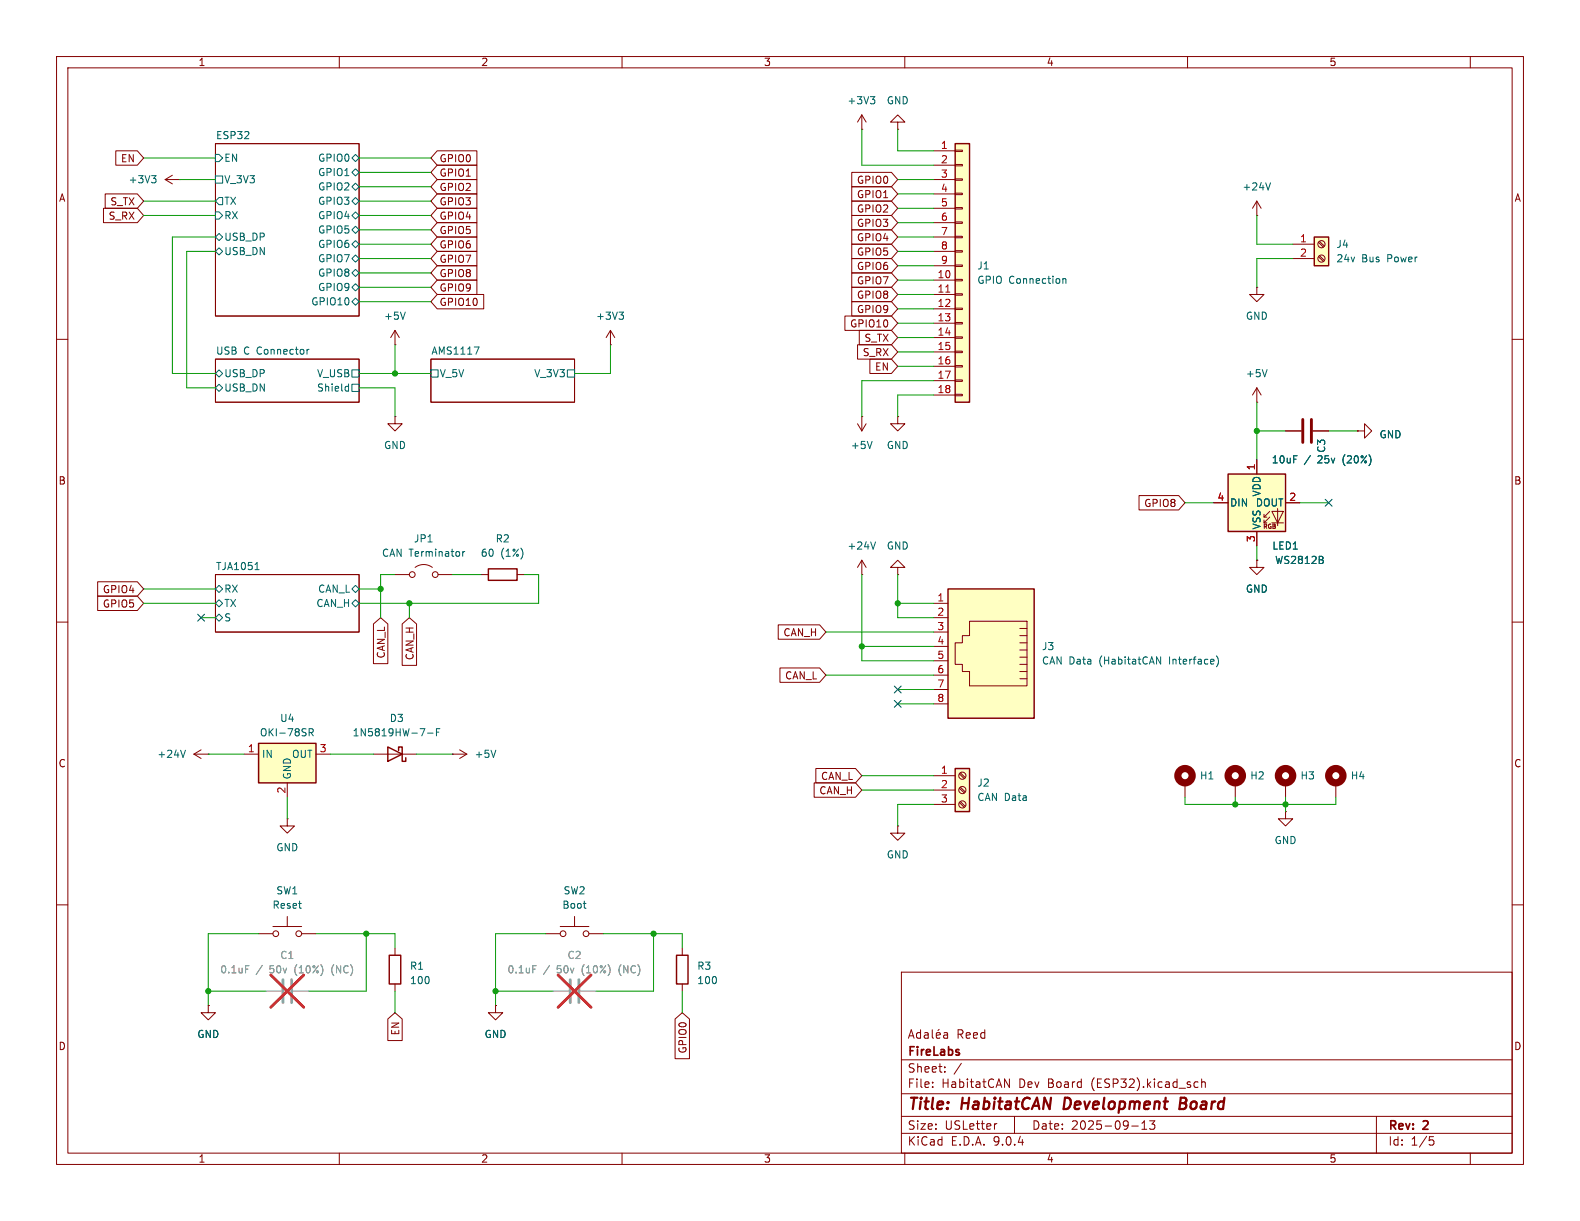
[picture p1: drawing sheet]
<svg xmlns="http://www.w3.org/2000/svg" width="279mm" height="216mm" viewBox="0 0 279 216" stroke-linecap="round" stroke-linejoin="round" font-family="sans-serif">
<g fill="none" stroke="#840000" stroke-width=".18">
<path d="M10 10h259.4v195.9h-259.4zM12 12h255.4v191.9h-255.4zM60 10v2M110 10v2M160 10v2M210 10v2M260 10v2M29.2 31.8l1.3 .7M29.2 31.8h2.5M30.5 31l-1.3 .8M31.7 31.8h.1M38.1 25.4h25.4v30.5h-25.4z"/>
<path d="M152.4 22.9h.1M152.4 20.3l-.8 1.3M152.4 20.3l.8 1.3M152.4 20.3v2.6M222.2 38.1h.1M222.2 35.6v2.5M222.2 35.6l-.7 1.2M222.2 35.6l.8 1.2M69.8 58.4l-.7 1.3M69.8 58.4l.8 1.3M69.8 58.4v2.6M222.2 50.8v1.3h1.3l-1.3 1.2-1.2-1.2h1.2"/>
<path d="M222.2 50.8h.1M10 60h2M38.1 63.5h25.4v7.6h-25.4zM69.8 61h.1M76.2 63.5h25.4v7.6h-25.4zM151.6 74.9l.8 1.3M152.4 73.7h.1M152.4 73.7v2.5M153.2 74.9l-.8 1.3M158.7 73.7v1.2h1.3l-1.3 1.3-1.2-1.3h1.2M158.7 73.7h.1M222.2 71.1h.1"/>
<path d="M222.2 68.6l-.7 1.3M222.2 68.6l.8 1.3M222.2 68.6v2.5M227.3 76.2h2.8M232.2 76.2h2.7M240 76.2h1.3v-1.3l1.3 1.3-1.3 1.3v-1.3M240 76.2h.1M267.4 60h2M10 110h2M38.1 101.6h25.4v10.2h-25.4zM267.4 110h2M66 133.4h7.7"/>
<path d="M80 133.4h.1M80 133.4h2.5M81.3 132.6l1.2 .8M82.5 133.4l-1.2 .7M227.3 138.4v2.6M236.2 138.4v2.6M158.7 146.1v1.2h1.3l-1.3 1.3-1.2-1.3h1.2M158.7 146.1h.1M10 160h2M159.4 171.9h108v32h-108zM267.4 160h2M159.4 197.4h108"/>
<path d="M159.4 193.4h108M159.4 187.4h108M160.6 183.6l.5-1.5 .5 1.5M160.8 183.2h.7M162.8 182.1v1.5M162.8 182.7l-.4-.1-.3 .3v.4l.1 .2h.6M163.5 182.7h.6v.9M164.1 182.9l-.5 .1a.29 .29 0 0 0-.2 .3 .29 .29 0 0 0 .2 .3l.5-.1M164.9 182.1v1.3l.2 .2M164.9 192.1v.2M164.9 191.4v.1M165.6 183.1l.7-.2-.1-.2-.4-.1-.2 .2v.7h.6"/>
<path d="M166.1 182l-.2 .2M166.9 182.7h.6l.1 .9M167.1 189.4v.2M167.1 188.7v.1M167.6 182.9l-.5 .1a.29 .29 0 0 0-.3 .3 .29 .29 0 0 0 .3 .3l.5-.1M170 188l-1.3 1.9M176.3 198.7l-.3 .1M177.6 190.8l.9 1.5v-1.5M179.4 197.4v3M200.1 199.1h1.2M201.9 199.7h.9M201.9 198.6l.5-.4v1.5"/>
<path d="M204.2 198.2l-.5 .6 .4 .1v.6l-.2 .2h-.4l-.2-.2M211.4 191.3l.5 .1M211.9 192.2l-.5 .1M212.5 191.4l.2-.1 .4 .1v.9M212.5 190.8v1.5M243.4 197.4v6.5M60 203.9v2M110 203.9v2M159.4 200.4h108M160 203.9v2M210 203.9v2M252.8 201h.7"/>
<path d="M252.9 201.6h.4l.3 .2-.2 .6-.5 .1M260 203.9v2"/>
</g>
<path d="M188.3 194.1l-.2 2h.5M208.7 195.1h.7M209.4 195.1l.2 .1M209.5 194.1h-.7l-.2 2 .9-.1M209.6 195l-.2 .1" fill="none" stroke="#840000" stroke-width=".4"/>
<g fill="none" stroke="#006464" stroke-width=".18">
<path d="M153.9 17.1h.8l-.4 .5M154.5 17.6l.2 .2v.3l-.2 .3M26.8 31.1h.8l-.4 .4M27.3 31.5l.3 .3v.3l-.3 .2M38.1 31.1h1.3v1.3h-1.3zM38.1 37.5h.6l.7 .6-.7 .6h-.6zM38.1 27.3h.6l.7 .6-.7 .7h-.6zM38.7 34.9h.7v1.3h-.7l-.6-.6zM62.2 27.9l.7-.6 .6 .6-.6 .7zM62.2 30.5l.7-.7 .6 .7-.6 .6zM62.2 33l.7-.6 .6 .6-.6 .7zM62.2 35.6l.7-.7 .6 .7-.6 .6z"/>
<path d="M62.9 37.5l.6 .6-.6 .6-.7-.6zM224.7 32.3l-.5 1.3M38.1 41.9l.6-.6 .7 .6-.7 .6zM38.1 44.5l.6-.7 .7 .7-.7 .6zM62.2 48.3l.7-.7 .6 .7-.6 .6zM62.2 53.3l.7-.6 .6 .6-.6 .7zM62.2 45.7l.7-.6 .6 .6-.6 .7zM62.2 43.2l.7-.7 .6 .7-.6 .6zM62.2 50.8l.7-.6 .6 .6-.6 .6zM62.9 40l.6 .6-.6 .7-.7-.7zM71.7 55.2l-.5 1.3M38.1 66l.6-.6 .7 .6-.7 .7z"/>
<path d="M38.1 68.6l.6-.7 .7 .7-.7 .6zM54.6 61.8l-.3 .2M61.3 68.3l.3 .1M61.6 67.9v1.3M61.6 69.1l-.3 .1M62.2 65.4h1.3v1.3h-1.3zM62.2 67.9h1.3v1.3h-1.3zM76.2 65.4h1.3v1.3h-1.3zM83.9 61.4h.8l-.5 1.2M100.3 65.4h1.3v1.3h-1.3zM154.2 78l-.4 1.3M224.1 65.3l-.5 1.3"/>
<path d="M45.3 99.6l.2-.1v1.2M38.1 109.2l.6-.6 .7 .6-.7 .7zM38.7 106l.7 .7-.7 .6-.6-.6zM38.7 103.5l.7 .6-.7 .7-.6-.7zM45.1 100.7h.7M62.2 104.1l.7-.6 .6 .6-.6 .7zM62.2 106.7l.7-.7 .6 .7-.6 .6zM75.6 129.6h1M77.2 129.5h.4M77.8 128.8h-.6v1.3M87.7 132.7l-.4 1.2"/>
</g>
<path d="M68.6 132.1l2.5 1.3-2.5 1.2zM70.5 132.7v-.6h.6v2.5h.7v-.6" fill="none" stroke="#840000" stroke-width=".25"/>
<path d="M230.4 74.2v4M231.9 74.2v4" fill="none" stroke="#840000" stroke-width=".51"/>
<path d="M100.8 173.2v4.1M102.4 173.2v4.1" fill="none" stroke="#a1a1a1" stroke-width=".51"/>
<path d="M97.8 175.3h2.8M102.6 175.3h2.8" fill="none" stroke="#a1a1a1" stroke-width=".18"/>
<path d="M94.2 170.8h.6" fill="none" stroke="#989898" stroke-width=".18"/>
<path d="M98.7 172.4l5.8 5.7M104.5 172.4l-5.8 5.7" fill="none" stroke="#e12e31" stroke-width=".46"/>
<g fill="none" stroke="#840000" stroke-width="1.3">
<circle cx="227.3" cy="137.2" r="1.27"/>
<circle cx="236.2" cy="137.2" r="1.27"/>
</g>
<path d="M232.4 41.9h2.5v5.1h-2.5z" fill="#ffffc2"/>
<path d="M232.4 41.9h2.5v5.1h-2.5z" fill="none" stroke="#840000" stroke-width=".25"/>
<g fill="none" stroke="#840000" stroke-width=".18">
<path d="M228.6 43.2h3.8M228.6 45.7h3.8M233.1 42.8l.9 .9M233.1 45.4l.9 .8M233.3 42.7l.9 .8M233.3 45.2l.9 .9M222.2 99.1v1.2h1.3l-1.3 1.3-1.2-1.3h1.2M222.2 99.1h.1M158.7 100.3h1.3l-1.3-1.2-1.2 1.2h1.2v1.3M158.7 101.6h.1M209.5 138.4v2.6M218.4 138.4v2.6"/>
<path d="M96.5 165.1h2.6M99.1 163.8h5M101.6 162.1v1.7M104.1 165.1h2.6"/>
<circle cx="233.7" cy="45.7" r=".63"/>
<circle cx="233.7" cy="43.2" r=".63"/>
<circle cx="99.6" cy="165.1" r=".51"/>
<circle cx="103.6" cy="165.1" r=".51"/>
</g>
<g fill="none" stroke="#840000" stroke-width="1.3">
<circle cx="209.5" cy="137.2" r="1.27"/>
<circle cx="218.4" cy="137.2" r="1.27"/>
</g>
<path d="M103.1 159.8h.5M103.5 160.6h.1" fill="none" stroke="#006464" stroke-width=".18"/>
<path d="M168.9 25.4h2.5v45.7h-2.5z" fill="#ffffc2"/>
<path d="M168.9 25.4h2.5v45.7h-2.5z" fill="none" stroke="#840000" stroke-width=".25"/>
<g fill="none" stroke="#840000" stroke-width=".18">
<path d="M165.1 26.7h3.8M165.1 29.2h3.8M165.1 31.8h3.8M165.1 34.3h3.8M165.1 36.8h3.8M165.1 39.4h3.8M168.9 26.5h1.3v.3h-1.3zM168.9 29.1h1.3v.2h-1.3zM168.9 31.6h1.3v.3h-1.3zM168.9 34.2h1.3v.2h-1.3zM168.9 36.7h1.3v.3h-1.3zM168.9 39.2h1.3v.3h-1.3z"/>
<path d="M165.1 41.9h3.8M165.1 44.5h3.8M165.1 47h3.8M165.1 49.5h3.8M165.1 52.1h3.8M165.1 54.6h3.8M165.1 57.2h3.8M165.1 59.7h3.8M168.9 41.8h1.3v.2h-1.3zM168.9 44.3h1.3v.3h-1.3zM168.9 46.9h1.3v.2h-1.3zM168.9 49.4h1.3v.3h-1.3z"/>
<path d="M168.9 51.9h1.3v.3h-1.3zM168.9 54.5h1.3v.2h-1.3zM168.9 57h1.3v.3h-1.3zM168.9 59.6h1.3v.2h-1.3zM165.1 62.2h3.8M165.1 64.8h3.8M165.1 67.3h3.8M165.1 69.9h3.8M168.9 62.1h1.3v.3h-1.3zM168.9 64.6h1.3v.3h-1.3zM168.9 67.2h1.3v.2h-1.3zM168.9 69.7h1.3v.3h-1.3z"/>
</g>
<path d="M167.2 51.7h.8" fill="none" stroke="#a90000" stroke-width=".18"/>
<path d="M188 49.3v.8M188 49.4l.1-.1h.3l.1 .8" fill="none" stroke="#006464" stroke-width=".18"/>
<path d="M168.9 135.9h2.5v7.6h-2.5z" fill="#ffffc2"/>
<path d="M168.9 135.9h2.5v7.6h-2.5z" fill="none" stroke="#840000" stroke-width=".25"/>
<g fill="none" stroke="#840000" stroke-width=".18">
<path d="M165.1 137.2h3.8M165.1 139.7h3.8M169.6 136.8l.9 .9M169.6 139.4l.9 .8M169.8 136.7l.9 .8M169.8 139.2l.9 .8M165.1 142.2h3.8M169.6 141.9l.9 .8M169.8 141.7l.9 .9M227.3 143.5v1.3h1.3l-1.3 1.3-1.2-1.3h1.2M227.3 143.5h.1M36.8 177.8v1.3h1.3l-1.3 1.2-1.2-1.2h1.2"/>
<path d="M36.8 177.8h.1"/>
<circle cx="170.2" cy="139.7" r=".63"/>
<circle cx="170.2" cy="137.2" r=".63"/>
<circle cx="170.2" cy="142.2" r=".63"/>
</g>
<path d="M50 173.2v4.1M51.6 173.2v4.1" fill="none" stroke="#a1a1a1" stroke-width=".51"/>
<path d="M47 175.3h2.8M51.8 175.3h2.8" fill="none" stroke="#a1a1a1" stroke-width=".18"/>
<path d="M43.4 170.8h.6" fill="none" stroke="#989898" stroke-width=".18"/>
<path d="M47.9 172.4l5.8 5.7M53.7 172.4l-5.8 5.7" fill="none" stroke="#e12e31" stroke-width=".46"/>
<path d="M167.6 104.1h15.3v22.9h-15.3z" fill="#ffffc2"/>
<g fill="none" stroke="#840000" stroke-width=".18">
<path d="M165.1 119.4h2.5M165.1 116.8h2.5M165.1 114.3h2.5M165.1 111.8h2.5M165.1 109.2h2.5M165.1 106.7h2.5M171.4 109.9h10.2v11.4h-10.2v-2.6h-1.2v-1.2h-1.3v-3.8h1.3v-1.3h1.2zM180.3 116.2h1.3M180.3 114.9h1.3M180.3 113.7h1.3M180.3 112.4h1.3M180.3 111.1h1.3"/>
<path d="M180.3 117.5h1.3M180.3 118.7h1.3M165.1 124.5h2.5M165.1 121.9h2.5M180.3 120h1.3"/>
</g>
<path d="M167.6 104.1h15.3v22.9h-15.3z" fill="none" stroke="#840000" stroke-width=".25"/>
<path d="M204.5 116.1l.7 1.3v-1.3M215.1 116a1.46 1.46 0 0 1 0 1.9" fill="none" stroke="#006464" stroke-width=".18"/>
<path d="M217.2 83.8h10.1v10.2h-10.1z" fill="#ffffc2"/>
<g fill="none" stroke="#840000" stroke-width=".18">
<path d="M107.9 58.4l-.7 1.3M107.9 58.4l.8 1.3M107.9 58.4v2.6M69.8 73.7v1.2h1.3l-1.3 1.3-1.2-1.3h1.2M69.8 73.7h.1M107.9 61h.1M152.4 99.1l-.8 1.2M152.4 99.1l.8 1.2M152.4 99.1v2.5M214.6 88.9h2.6M222.2 81.3v2.5M222.2 94v2.5"/>
<path d="M223.5 91.4h.5M223.5 92.5h.5M224.5 90.4l-1 1v-.5M224.5 91.4l-1 1.1v-.6M224.9 90.4h2l-1 2.1zM224.9 92.5h2M225.9 89.9v3.1M227.3 88.9h2.6M69.8 101.6h2.6M73.4 100.3a2.54 2.54 0 0 1 3.1 0M77.5 101.6h2.5M85.1 101.6h1.3"/>
<path d="M91.4 101.6h1.3M152.4 101.6h.1M45.7 165.1h2.6M48.3 163.8h5M50.8 162.1v1.7M53.3 165.1h2.6M69.8 167.6v1.3M69.8 174v1.3M87.6 177.8v1.3h1.3l-1.3 1.2-1.2-1.2h1.2M87.6 177.8h.1M120.6 167.6v1.3M120.6 174v1.3"/>
<circle cx="72.9" cy="101.6" r=".51"/>
<circle cx="77" cy="101.6" r=".51"/>
<circle cx="48.8" cy="165.1" r=".51"/>
<circle cx="52.8" cy="165.1" r=".51"/>
</g>
<path d="M217.2 83.8h10.1v10.2h-10.1zM86.4 100.6h5v2h-5zM68.8 168.9h2.1v5.1h-2.1zM119.6 168.9h2.1v5.1h-2.1z" fill="none" stroke="#840000" stroke-width=".25"/>
<path d="M109.5 55.2h.7l-.4 .5M110 55.7l.2 .2v.3l-.2 .3M81.8 97.5v.9M82.2 97.5l-.4 .3M154.8 95.8l-.4 1.3M233.9 99l.1 .2-.1 .4M233.9 98.5v.4" fill="none" stroke="#006464" stroke-width=".18"/>
<path d="M45.7 131.4h10.2v7h-10.2z" fill="#ffffc2"/>
<path d="M45.7 131.4h10.2v7h-10.2z" fill="none" stroke="#840000" stroke-width=".25"/>
<g fill="none" stroke="#840000" stroke-width=".18">
<path d="M18.3 36.8h6l1.1 1.3-1.1 1.3h-6zM18.6 34.3h5.7l1.1 1.3-1.1 1.2h-5.7zM20.5 26.7h3.8l1.1 1.2-1.1 1.3h-3.8zM77.3 39.4h7v2.5h-7l-1.1-1.3zM77.3 34.3h7v2.5h-7l-1.1-1.2zM77.3 31.7h7v2.6h-7l-1.1-1.3zM77.3 36.8h7v2.6h-7l-1.1-1.3zM77.3 29.2h7v2.6h-7l-1.1-1.3zM77.3 26.7h7v2.5h-7l-1.1-1.3zM150.6 38.1h7l1.1 1.3-1.1 1.2h-7zM150.6 33h7l1.1 1.3-1.1 1.3h-7zM150.6 35.6h7l1.1 1.2-1.1 1.3h-7z"/>
<path d="M150.6 30.5h7l1.1 1.3-1.1 1.2h-7zM158.7 21.6h1.3l-1.3-1.3-1.2 1.3h1.2v1.3M158.7 22.9h.1M77.3 44.4h7v2.6h-7l-1.1-1.3zM77.3 47h7v2.5h-7l-1.1-1.2zM77.3 49.5h7v2.6h-7l-1.1-1.3zM77.3 41.9h7v2.6h-7l-1.1-1.3zM77.3 52.1h8.2v2.5h-8.2l-1.1-1.3zM149.4 55.9h8.2l1.1 1.3-1.1 1.2h-8.2zM150.6 43.2h7l1.1 1.3-1.1 1.2h-7zM150.6 48.3h7l1.1 1.2-1.1 1.3h-7zM150.6 45.7h7l1.1 1.3-1.1 1.3h-7z"/>
<path d="M150.6 50.8h7l1.1 1.3-1.1 1.2h-7zM150.6 53.3h7l1.1 1.3-1.1 1.3h-7zM150.6 40.6h7l1.1 1.3-1.1 1.3h-7zM152 58.4h5.6l1.1 1.3-1.1 1.3h-5.6zM151.6 61h6l1.1 1.2-1.1 1.3h-6zM153.8 63.5h3.8l1.1 1.3-1.1 1.2h-3.8zM227.3 76.2h2.8M232.2 76.2h2.7M240 76.2h.1M201.4 87.6h7l1.1 1.3-1.1 1.3h-7zM214.6 88.9h2.6M222.2 99.1h.1"/>
<path d="M222.2 81.3v2.5M222.2 94v2.5M227.3 88.9h2.6M17.3 105.4h7l1.1 1.3-1.1 1.3h-7zM17.3 102.9h7l1.1 1.2-1.1 1.3h-7zM66 110.3l1.3-1.1 1.3 1.1v7.1h-2.6zM71.1 110.3l1.3-1.1 1.3 1.1v7.4h-2.6zM137.6 110.5h7.3l1.1 1.3-1.1 1.2h-7.3zM137.9 118.1h7l1.1 1.3-1.1 1.3h-7zM34.3 133.4h2.5M34.3 133.4l1.3 .7M35.6 132.6l-1.3 .8"/>
<path d="M36.8 133.4h.1M43.2 133.4h2.5M50.8 138.4v2.6M55.9 133.4h2.5M144 138.4h7.3l1.1 1.3-1.1 1.3h-7.3zM144.3 135.9h7l1.1 1.3-1.1 1.2h-7zM50.8 144.8v1.3h1.3l-1.3 1.2-1.3-1.2h1.3M50.8 144.8h.1M36.8 177.8h.1M87.6 177.8h.1M68.6 180.2l1.2-1.1 1.3 1.1v3.8h-2.5zM119.4 180.2l1.2-1.1 1.3 1.1v7h-2.5z"/>
</g>
<path d="M233.9 99l.1 .2-.1 .4M233.9 98.5v.4M32.8 132.7l-.4 1.2M54.7 129.5h.6l.1-.2-.1-.3-.6-.2v1.3M55 129.5l.4 .6" fill="none" stroke="#006464" stroke-width=".18"/>
<g fill="none" stroke="#009600" stroke-width=".18">
<path d="M25.4 38.1h12.7M25.4 27.9h12.7M25.4 35.6h12.7M31.7 31.8h6.4M63.5 38.1h12.7M63.5 30.5h12.7M63.5 33h12.7M63.5 27.9h12.7M63.5 35.6h12.7M152.4 22.9v6.3h12.7M158.7 22.9v3.8h6.4M158.7 31.8h6.4"/>
<path d="M158.7 34.3h6.4M158.7 39.4h6.4M158.7 36.8h6.4M222.2 38.1v5.1h6.4M38.1 44.5h-5.1v24.1h5.1M38.1 41.9h-7.6v24.1h7.6M63.5 45.7h12.7M63.5 50.8h12.7M63.5 43.2h12.7M63.5 40.6h12.7M63.5 48.3h12.7M63.5 53.3h12.7"/>
<path d="M158.7 59.7h6.4M158.7 44.5h6.4M158.7 41.9h6.4M158.7 52.1h6.4M158.7 49.5h6.4M158.7 57.2h6.4M158.7 54.6h6.4M158.7 47h6.4M228.6 45.7h-6.4v5.1M63.5 66h12.7M63.5 68.6h6.3v5.1M69.8 61v5"/>
<path d="M107.9 61v5h-6.3M158.7 64.8h6.4M158.7 62.2h6.4M165.1 67.3h-12.7v6.4M165.1 69.9h-6.4v3.8M222.2 71.1v10.2M222.2 76.2h5.1M234.9 76.2h5.1M209.5 88.9h5.1M222.2 96.5v2.6M229.9 88.9h5M25.4 106.7h12.7"/>
<path d="M25.4 104.1h12.7M35.6 109.2h2.5M63.5 104.1h3.8M69.8 101.6h-2.5v7.6M72.4 106.7v2.5M80 101.6h5.1M92.7 101.6h2.5v5.1h-31.7M146 111.8h19.1M146 119.4h19.1M152.4 101.6v15.2h12.7M152.4 114.3h12.7M158.7 106.7h6.4"/>
<path d="M158.7 101.6v7.6h6.4M36.8 133.4h6.4M58.4 133.4h7.6M73.7 133.4h6.3M152.4 139.7h12.7M152.4 137.2h12.7M158.7 121.9h6.4M158.7 124.5h6.4M50.8 141v3.8M165.1 142.2h-6.4v3.9M209.5 141v1.2h26.7v-1.2M218.4 141v1.2"/>
<path d="M227.3 141v2.5M36.8 175.3h10.2M45.7 165.1h-8.9v12.7M55.9 165.1h13.9v2.5M64.8 165.1v10.2h-10.2M69.8 175.3v3.8M87.6 175.3h10.2M96.5 165.1h-8.9v12.7M106.7 165.1h13.9v2.5M115.6 165.1v10.2h-10.2M120.6 175.3v3.8"/>
</g>
<path d="M234.3 88.3l1.3 1.2M235.6 88.3l-1.3 1.2M35 108.6l1.2 1.2M36.2 108.6l-1.2 1.2M158.1 121.3l1.3 1.2M158.1 123.9l1.3 1.2M159.4 121.3l-1.3 1.2M159.4 123.9l-1.3 1.2" fill="none" stroke="#000084" stroke-width=".18"/>
<path d="M43.4 170.8h.6M94.2 170.8h.6" fill="none" stroke="#989898" stroke-width=".18"/>
<path d="M47 175.3h2.8M51.8 175.3h2.8M97.8 175.3h2.8M102.6 175.3h2.8" fill="none" stroke="#a1a1a1" stroke-width=".18"/>
<path d="M47.9 172.4l5.8 5.7M53.7 172.4l-5.8 5.7M98.7 172.4l5.8 5.7M104.5 172.4l-5.8 5.7" fill="none" stroke="#e12e31" stroke-width=".46"/>
<g fill="#009600" stroke="#009600" stroke-width=".18">
<circle cx="222.2" cy="76.2" r=".46"/>
<circle cx="36.8" cy="175.3" r=".46"/>
<circle cx="64.8" cy="165.1" r=".46"/>
<circle cx="72.4" cy="106.7" r=".46"/>
<circle cx="67.3" cy="104.1" r=".46"/>
<circle cx="152.4" cy="114.3" r=".46"/>
<circle cx="227.3" cy="142.2" r=".46"/>
<circle cx="158.7" cy="106.7" r=".46"/>
<circle cx="218.4" cy="142.2" r=".46"/>
<circle cx="69.8" cy="66" r=".46"/>
<circle cx="87.6" cy="175.3" r=".46"/>
<circle cx="115.6" cy="165.1" r=".46"/>
</g>
<g font-size="2.8" fill="#840000">
<text x="160.4" y="196.8">Title:</text>
<text x="170.1" y="196.8">HabitatCAN</text>
<text x="189" y="196.8">Development</text>
<text x="210.2" y="196.8">Board</text>
</g>
<g font-size="2.1" fill="#840000">
<text x="169.1" y="183.9">Reed</text>
<text x="160.4" y="189.9">Sheet:</text>
<text x="160.4" y="187.1">FireLabs</text>
<text x="160.4" y="192.6">File:</text>
<text x="166.5" y="192.6">HabitatCAN</text>
<text x="180.2" y="192.6">Dev</text>
<text x="185.4" y="192.6">Board</text>
<text x="193.2" y="192.6">(ESP32).kicad_sch</text>
<text x="160.4" y="202.8">KiCad</text>
<text x="160.4" y="200">Size:</text>
<text x="167.1" y="200">USLetter</text>
<text x="168.1" y="202.8">E.D.A.</text>
<text x="175.7" y="202.8">9.0.4</text>
<text x="182.4" y="200">Date:</text>
<text x="189.4" y="200">2025-09-13</text>
<text x="245.4" y="200.2">Rev:</text>
<text x="245.4" y="202.8">Id:</text>
<text x="249.5" y="202.8">1/5</text>
<text x="251.8" y="200.2">2</text>
</g>
<g font-size="1.8" fill="#840000">
<text x="35" y="11.9">1</text>
<text x="85" y="11.9">2</text>
<text x="135" y="11.9">3</text>
<text x="185" y="11.9">4</text>
<text x="235" y="11.9">5</text>
<text x="21.3" y="28.9">EN</text>
<text x="77.6" y="28.9">GPIO0</text>
<text x="10.3" y="35.9">A</text>
<text x="77.6" y="34">GPIO2</text>
<text x="77.6" y="31.4">GPIO1</text>
<text x="151.4" y="35.2">GPIO1</text>
<text x="151.4" y="32.7">GPIO0</text>
<text x="267.7" y="35.9">A</text>
<text x="19.1" y="39.1">S_RX</text>
<text x="19.4" y="36.5">S_TX</text>
<text x="77.6" y="41.6">GPIO5</text>
<text x="77.6" y="36.5">GPIO3</text>
<text x="77.6" y="39.1">GPIO4</text>
<text x="151.4" y="40.3">GPIO3</text>
<text x="151.4" y="37.8">GPIO2</text>
<text x="77.6" y="46.7">GPIO7</text>
<text x="77.6" y="44.1">GPIO6</text>
<text x="151.4" y="45.4">GPIO5</text>
<text x="151.4" y="47.9">GPIO6</text>
<text x="151.4" y="42.9">GPIO4</text>
<text x="77.6" y="49.2">GPIO8</text>
<text x="77.6" y="51.8">GPIO9</text>
<text x="151.4" y="50.5">GPIO7</text>
<text x="151.4" y="53">GPIO8</text>
<text x="77.6" y="54.3">GPIO10</text>
<text x="150.2" y="58.1">GPIO10</text>
<text x="151.4" y="55.6">GPIO9</text>
<text x="152.5" y="63.2">S_RX</text>
<text x="152.8" y="60.6">S_TX</text>
<text x="154.6" y="65.7">EN</text>
<text x="10.3" y="85.9">B</text>
<text x="202.2" y="89.9">GPIO8</text>
<text x="267.7" y="85.9">B</text>
<text x="18.1" y="107.6">GPIO5</text>
<text x="18.1" y="105.1">GPIO4</text>
<text x="138.4" y="112.7">CAN_H</text>
<text x="68.3" y="116.5" transform="rotate(-90 68.3 116.5)">CAN_L</text>
<text x="73.3" y="116.8" transform="rotate(-90 73.3 116.8)">CAN_H</text>
<text x="138.7" y="120.3">CAN_L</text>
<text x="10.3" y="135.9">C</text>
<text x="267.7" y="135.9">C</text>
<text x="144.8" y="140.7">CAN_H</text>
<text x="145.1" y="138.1">CAN_L</text>
<text x="10.3" y="185.9">D</text>
<text x="70.8" y="183.2" transform="rotate(-90 70.8 183.2)">EN</text>
<text x="267.7" y="185.9">D</text>
<text x="121.6" y="186.4" transform="rotate(-90 121.6 186.4)">GPIO0</text>
<text x="35" y="205.8">1</text>
<text x="85" y="205.8">2</text>
<text x="135" y="205.8">3</text>
<text x="185" y="205.8">4</text>
<text x="235" y="205.8">5</text>
</g>
<g font-size="1.8" fill="#006464">
<text x="149.8" y="18.6">+3V3</text>
<text x="156.7" y="18.6">GND</text>
<text x="38.1" y="24.7">ESP32</text>
<text x="39.6" y="28.8">EN</text>
<text x="56.2" y="28.8">GPIO0</text>
<text x="22.6" y="32.6">+3V3</text>
<text x="39.6" y="32.6">V_3V3</text>
<text x="56.2" y="31.3">GPIO1</text>
<text x="56.2" y="33.9">GPIO2</text>
<text x="219.6" y="33.9">+24V</text>
<text x="39.6" y="36.4">TX</text>
<text x="39.6" y="39">RX</text>
<text x="56.2" y="39">GPIO4</text>
<text x="56.2" y="41.5">GPIO5</text>
<text x="56.2" y="36.4">GPIO3</text>
<text x="39.6" y="42.8">USB_DP</text>
<text x="39.6" y="45.3">USB_DN</text>
<text x="56.2" y="46.6">GPIO7</text>
<text x="56.2" y="44">GPIO6</text>
<text x="172.7" y="47.9">J1</text>
<text x="236.2" y="44">J4</text>
<text x="236.2" y="46.6">24v</text>
<text x="240.8" y="46.6">Bus</text>
<text x="245.4" y="46.6">Power</text>
<text x="56.2" y="49.1">GPIO8</text>
<text x="56.2" y="51.7">GPIO9</text>
<text x="172.7" y="50.4">GPIO Connection</text>
<text x="54.9" y="54.2">GPIO10</text>
<text x="67.8" y="56.7">+5V</text>
<text x="105.3" y="56.7">+3V3</text>
<text x="220.2" y="56.7">GND</text>
<text x="38.1" y="62.8">USB</text>
<text x="43.1" y="62.8">C Connector</text>
<text x="76.2" y="62.8">AMS1117</text>
<text x="39.6" y="66.9">USB_DP</text>
<text x="39.6" y="69.4">USB_DN</text>
<text x="56" y="66.9">V_USB</text>
<text x="56" y="69.4">Shield</text>
<text x="77.7" y="66.9">V_5V</text>
<text x="94.4" y="66.9">V_3V3</text>
<text x="220.2" y="66.9">+5V</text>
<text x="243.8" y="77.7">GND</text>
<text x="67.8" y="79.6">GND</text>
<text x="150.4" y="79.6">+5V</text>
<text x="156.7" y="79.6">GND</text>
<text x="224.8" y="82.1">10uF</text>
<text x="230.6" y="82.1">/</text>
<text x="233.1" y="82.1">25v</text>
<text x="234.5" y="80.2" transform="rotate(-90 234.5 80.2)">C3</text>
<text x="237.7" y="82.1">(20%)</text>
<text x="217.4" y="89.8">DIN</text>
<text x="222" y="89.8">DOUT</text>
<text x="223.1" y="87.9" transform="rotate(-90 223.1 87.9)">VDD</text>
<text x="223.1" y="93.7" transform="rotate(-90 223.1 93.7)">VSS</text>
<text x="38.1" y="100.9">TJA1051</text>
<text x="67.5" y="98.7">CAN Terminator</text>
<text x="73.1" y="96.1">JP1</text>
<text x="84.9" y="98.7">60</text>
<text x="87.6" y="96.1">R2</text>
<text x="88.5" y="98.7">(1%)</text>
<text x="149.8" y="97.4">+24V</text>
<text x="156.7" y="97.4">GND</text>
<text x="224.9" y="97.4">LED1</text>
<text x="225.4" y="99.9">WS2812B</text>
<text x="39.6" y="107.5">TX</text>
<text x="39.6" y="105">RX</text>
<text x="55.8" y="107.5">CAN_H</text>
<text x="56.2" y="105">CAN_L</text>
<text x="220.2" y="105">GND</text>
<text x="39.6" y="110.1">S</text>
<text x="184.2" y="115.2">J3</text>
<text x="184.2" y="117.7">CAN Data</text>
<text x="194.5" y="117.7">(HabitatCAN</text>
<text x="207" y="117.7">Interface)</text>
<text x="45.9" y="130.4">OKI-78SR</text>
<text x="49.4" y="127.9">U4</text>
<text x="62.3" y="130.4">1N5819HW-7-F</text>
<text x="68.8" y="127.9">D3</text>
<text x="27.7" y="134.2">+24V</text>
<text x="46.2" y="134.2">IN</text>
<text x="51.5" y="134.2">OUT</text>
<text x="51.7" y="137.9" transform="rotate(-90 51.7 137.9)">GND</text>
<text x="83.8" y="134.2">+5V</text>
<text x="172.7" y="139.3">J2</text>
<text x="172.7" y="141.8">CAN Data</text>
<text x="212.1" y="138">H1</text>
<text x="221" y="138">H2</text>
<text x="229.9" y="138">H3</text>
<text x="238.8" y="138">H4</text>
<text x="225.3" y="149.5">GND</text>
<text x="48.8" y="150.7">GND</text>
<text x="156.7" y="152">GND</text>
<text x="48.1" y="160.9">Reset</text>
<text x="48.8" y="158.3">SW1</text>
<text x="99.4" y="160.9">Boot</text>
<text x="99.6" y="158.3">SW2</text>
<text x="72.4" y="171.7">R1</text>
<text x="123.2" y="171.7">R3</text>
<text x="72.4" y="174.2">100</text>
<text x="123.2" y="174.2">100</text>
<text x="34.8" y="183.7">GND</text>
<text x="85.6" y="183.7">GND</text>
</g>
<g font-size="1.8" fill="#a90000">
<text x="166.3" y="26.4">1</text>
<text x="166.3" y="29">2</text>
<text x="166.3" y="31.5">3</text>
<text x="166.3" y="34">4</text>
<text x="166.3" y="36.6">5</text>
<text x="166.3" y="39.1">6</text>
<text x="166.3" y="41.7">7</text>
<text x="166.3" y="44.2">8</text>
<text x="166.3" y="46.7">9</text>
<text x="229.8" y="42.9">1</text>
<text x="229.8" y="45.5">2</text>
<text x="165.7" y="49.3">10</text>
<text x="165.7" y="51.8">11</text>
<text x="165.7" y="54.4">12</text>
<text x="165.7" y="56.9">13</text>
<text x="165.7" y="59.4">14</text>
<text x="165.7" y="62">15</text>
<text x="165.7" y="64.5">16</text>
<text x="165.7" y="67.1">17</text>
<text x="165.7" y="69.6">18</text>
<text x="222" y="83.3" transform="rotate(-90 222 83.3)">1</text>
<text x="215.2" y="88.6">4</text>
<text x="227.9" y="88.6">2</text>
<text x="222" y="96" transform="rotate(-90 222 96)">3</text>
<text x="165.7" y="106.4">1</text>
<text x="165.7" y="111.5">3</text>
<text x="165.7" y="109">2</text>
<text x="165.7" y="119.1">6</text>
<text x="165.7" y="116.6">5</text>
<text x="165.7" y="114">4</text>
<text x="165.7" y="124.2">8</text>
<text x="165.7" y="121.7">7</text>
<text x="43.7" y="133.1">1</text>
<text x="56.4" y="133.1">3</text>
<text x="166.3" y="136.9">1</text>
<text x="50.5" y="140.4" transform="rotate(-90 50.5 140.4)">2</text>
<text x="166.3" y="139.4">2</text>
<text x="166.3" y="142">3</text>
</g>
<g font-size="1.8" fill="#989898">
<text x="38.8" y="172.3">0.1uF</text>
<text x="45.3" y="172.3">/</text>
<text x="47.8" y="172.3">50v</text>
<text x="49.5" y="169.8">C1</text>
<text x="52.3" y="172.3">(10%)</text>
<text x="59.1" y="172.3">(NC)</text>
<text x="89.6" y="172.3">0.1uF</text>
<text x="96.1" y="172.3">/</text>
<text x="98.6" y="172.3">50v</text>
<text x="100.3" y="169.8">C2</text>
<text x="103.1" y="172.3">(10%)</text>
<text x="109.9" y="172.3">(NC)</text>
</g>
<text font-size="1.1" fill="#840000" x="223.2" y="93.7">RGB</text>
</svg>
